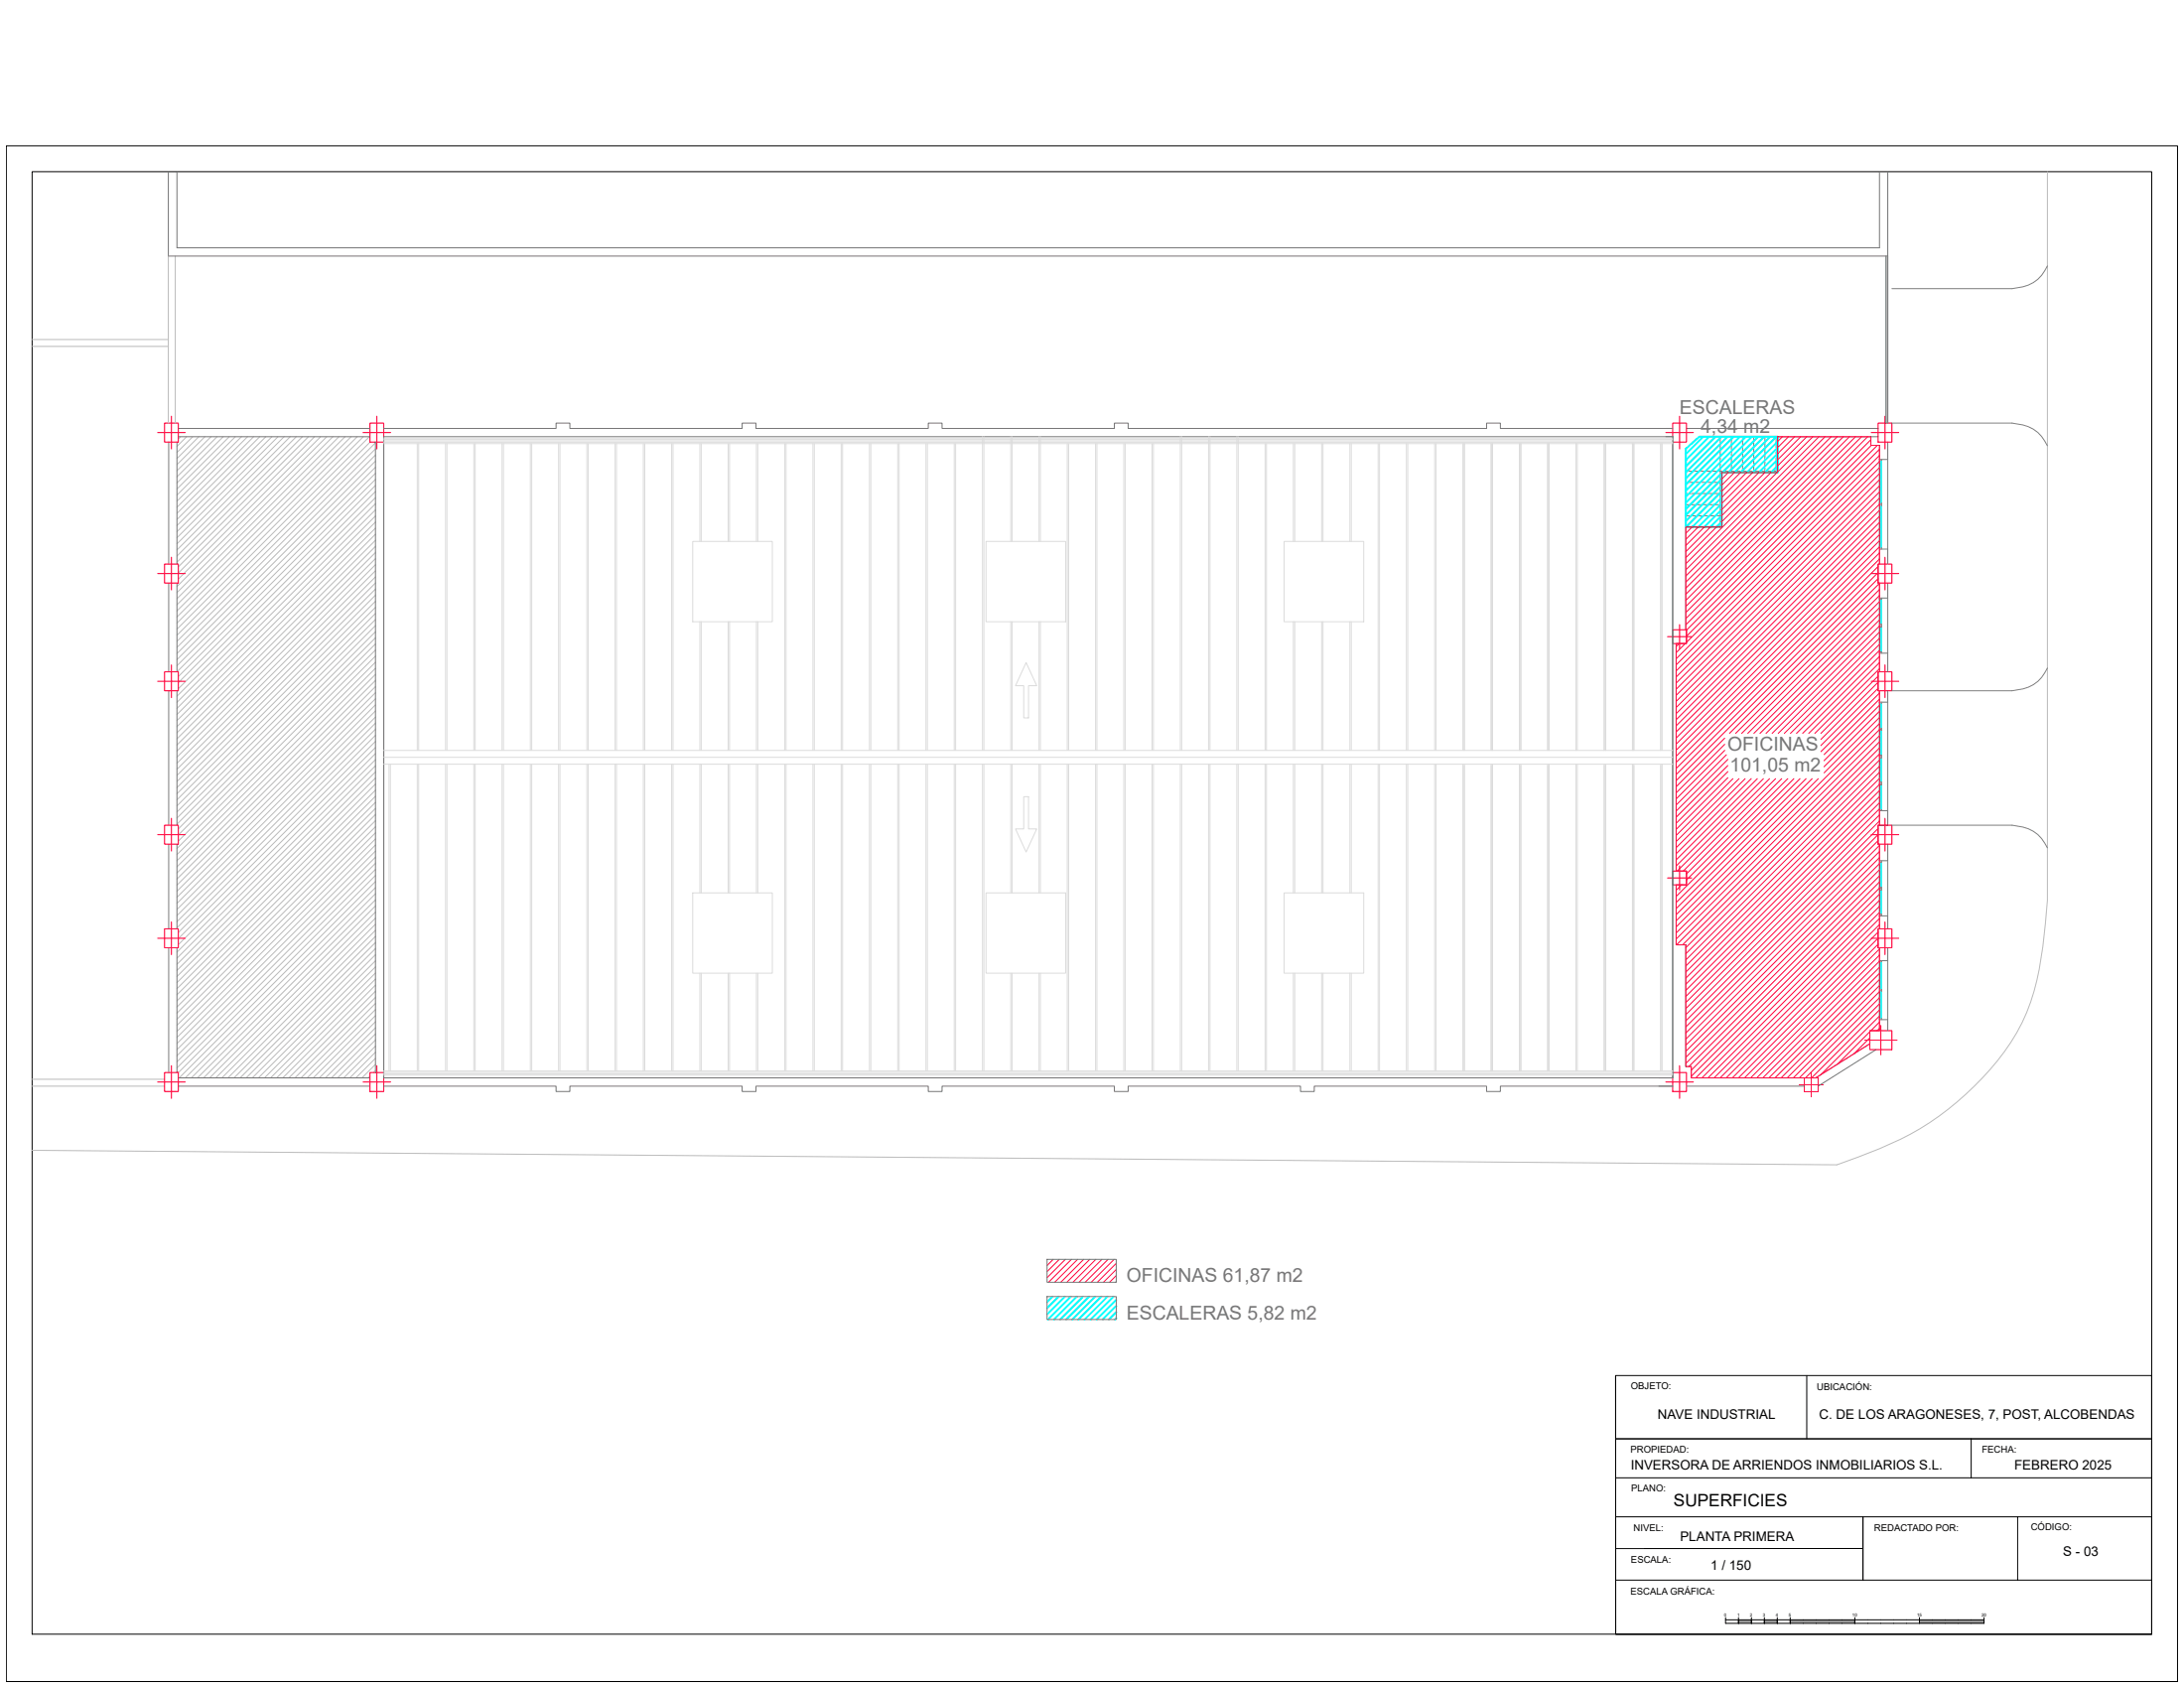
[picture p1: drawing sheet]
<svg xmlns="http://www.w3.org/2000/svg" width="279mm" height="216mm" viewBox="0 0 279 216" stroke-linecap="round" stroke-linejoin="round" font-family="sans-serif">
<!-- layer: Cartelas -->
<path d="M.8 18.7h277.8v196.4h-277.8zM206.7 175.9v33.1h68.6M206.7 175.9h68.6v33.1h-68.6zM206.7 184h68.6M206.7 189h68.6M206.7 194h68.6M238.3 194v8.1M238.3 198.1h-31.6M252.2 184v5M206.7 202.1h68.6M220.8 206.9v.7h1.6" fill="none" stroke="#000" stroke-width=".13"/>
<path d="M222.4 207.2h14.9v.4h-14.9z" fill="#989898"/>
<path d="M220.8 207.2h24.8M222.4 206.9v.7h23.2M224.1 206.9v.7M225.7 206.9v.7M227.4 206.9v.7M229 206.9v.7M237.3 206.9v.7" fill="none" stroke="#000" stroke-width=".13"/>
<path d="M245.6 207.2h8.2v.4h-8.2z" fill="#989898"/>
<path d="M4.1 22h271.2v187h-271.2zM231.1 175.9v8.1M206.7 184h68.6M238.3 194v8.1M258.1 194v8.1M245.6 206.9v.7h8.2v-.7M245.6 207.2h8.2" fill="none" stroke="#000" stroke-width=".13"/>
<!-- layer: Estructura -->
<g fill="none" stroke="#f00" stroke-width=".13">
<path d="M20.2 55.3h3.5M21.1 54.1h1.7v2.4h-1.7zM21.9 53.2v4.2M46.4 55.3h3.6M47.3 54.1h1.8v2.4h-1.8zM48.2 53.2v4.2M213.1 55.3h3.5M214 54.1h1.8v2.4h-1.8zM214.9 53.2v4.2M239.4 55.3h3.5M240.3 54.1h1.7v2.4h-1.7zM241.1 53.2v4.2"/>
<path d="M20.2 73.4h3.5M21.1 72.1h1.7v2.5h-1.7zM21.9 71.3v4.2M214.9 79.9v3.1M239.4 73.4h3.5M240.3 72.1h1.7v2.5h-1.7zM241.1 71.3v4.2M20.2 87.1h3.5M21.1 85.9h1.7v2.5h-1.7zM21.9 85v4.2M213.3 81.4h3.1M214 80.5h1.8v1.8h-1.8z"/>
<path d="M239.4 87.1h3.5M240.3 85.9h1.7v2.5h-1.7zM241.1 85v4.2M20.2 106.8h3.5M21.1 105.5h1.7v2.5h-1.7zM21.1 118.8h1.7v2.4h-1.7zM21.9 104.7v4.2M21.9 117.9v4.2M213.3 112.3h3.1M214 111.4h1.8v1.8h-1.8zM214.9 110.7v3.1M239.4 106.8h3.5"/>
<path d="M240.3 105.5h1.7v2.5h-1.7zM240.3 118.8h1.7v2.4h-1.7zM241.1 104.7v4.2M241.1 117.9v4.2M20.2 138.4h3.5M20.2 120h3.5M21.1 137.2h1.7v2.4h-1.7zM21.9 136.3v4.2M46.4 138.4h3.6M47.3 137.2h1.8v2.4h-1.8zM48.2 136.3v4.2M213.1 138.4h3.5"/>
<path d="M214 137.2h1.8v2.4h-1.8zM214.9 136.3v4.2M230.2 138.7h3.1M230.8 137.9h1.8v1.7h-1.8zM231.7 137.2v3.1M238.5 133h4.2M239.2 131.8h2.8v2.4h-2.8zM239.4 120h3.5M240.6 131.2v3.7"/>
</g>
<!-- layer: Muros -->
<g fill="none" stroke="#767676" stroke-width=".13">
<path d="M21.5 22v10.8h220v-10.8M22.6 22v9.7h217.8v-9.7M21.6 56.5v15.6M22.6 56.5v15.6M22.8 54.8h24.5M22.8 55.9h24.5M48 56.5v80.7M49.1 55.9h164.9v82h-164.9zM49.1 54.8h22v-.7h1.8v.7h22v-.7h1.8v.7h22.1v-.7h1.7v.7h22.1v-.7h1.7v.7h45.9v-.7h1.7v.7h22.1h-.9M49.1 56.5v80.7M213.1 55.9h.9M214 55.9v82h-1.8"/>
<path d="M215.8 54.8h24.5M239.3 55.9v1.1h1.1v1.8h1.1v-2.3M240.3 55.9h-22.9l-1.7 1.5v23.1M21.6 74.6v11.3M22.6 74.6v11.3M240.4 72.1v-1.9h1.1v1.9M240.4 74.6v1.9h1.1v-1.9M21.6 88.4v17.1M22.6 88.4v17.1M214.4 82.3v29.1M240.4 85.9v-2.4h1.1v2.4M240.4 88.4v1.4h1.1v-1.4"/>
<path d="M21.6 108v10.8M22.6 108v10.8M214.4 113.2v7.6h1.3v15.6h.7v1.5h15.9l6.9-4.4M240.4 118.8v-1.7h1.1v1.7M240.4 103.7h1.1v1.8h-1.1zM240.4 108v2.1h1.1v-2.1M21.6 121.2v16M22.6 121.2v16M22.8 137.9h24.5M22.8 138.9h24.5M49.1 138.9h22v.7h1.8v-.7h22v.7h1.8v-.7h22.1v.7h1.7v-.7h22.1v.7h1.7v-.7h22.1v.7h1.7v-.7h22.1v.7h1.7v-.7h22.1h-1.8M215.8 138.9h15"/>
<path d="M240 134.2l-7.4 4.7M240.4 131.8v-1.4h1.1v1.4M240.4 121.2v1.7h1.1v-1.7"/>
</g>
<!-- layer: Aceras -->
<path d="M21.5 32.8v21.3M22.4 32.8v21.3M261.9 22v93.2a60.9 60.9 0 0 1-1.7 11.6 27 27 0 0 1-7.7 12.2 37.2 37.2 0 0 1-14.8 9l-2.7 1-230.9-1.9M4.1 44.3h17.4M4.1 43.4h17.4M4.1 138.9h17M4.1 138h17" fill="none" stroke="#bababa" stroke-width=".13"/>
<!-- layer: Muros -->
<path d="M220.1 55.9v11.5h-4.4M221.5 55.9v4.4M222.9 55.9v4.4M224.4 55.9v4.4M225.8 55.9v4.4M227.2 55.9v4.4h-11.5M215.7 63.1h4.4M215.7 66h4.4M215.7 64.6h4.4M215.7 61.7h4.4" fill="none" stroke="#808080" stroke-width=".13"/>
<!-- layer: Carpinteria  -->
<g fill="none" stroke="#0ff" stroke-width=".13">
<path d="M240.4 58.9v5.4M240.6 58.9v5.4M240.7 58.9v5.4M240.4 64.7v5.4M240.4 76.7v3.1M240.6 64.7v5.4M240.6 76.7v3.1M240.7 64.7v5.4M240.7 76.7v3.1M240.4 80.2v3.2M240.4 90v3.1M240.4 93.5v3.1"/>
<path d="M240.4 96.9v3.1M240.6 80.2v3.2M240.6 90v3.1M240.6 93.5v3.1M240.6 96.9v3.1M240.7 80.2v3.2M240.7 90v3.1M240.7 93.5v3.1M240.7 96.9v3.1M240.4 100.4v3.1M240.4 110.3v3.1M240.4 113.8v3.2"/>
<path d="M240.6 100.4v3.1M240.6 110.3v3.1M240.6 113.8v3.2M240.7 100.4v3.1M240.7 110.3v3.1M240.7 113.8v3.2M240.4 123.1v3.4M240.4 126.8v3.4M240.6 123.1v3.4M240.6 126.8v3.4M240.7 123.1v3.4M240.7 126.8v3.4"/>
</g>
<g fill="none" stroke="#808080" stroke-width=".13">
<path d="M241.3 32.8v21.3M241.5 32.8v21.3M261.9 34a4.4 4.4 0 0 1-3.1 2.7l-1.4 .2h-15.4M240.4 58.8v.1h.3v-.1M241.5 58.8v11.4M242 54.1h15.4a4.8 4.8 0 0 1 4.5 2.9M240.4 64.3h.3v.4h-.3zM240.4 70.2v-.1h.3v.1M240.4 76.5v.2h.3v-.2M240.4 79.8h.3v.4h-.3zM240.4 64.5h.3M241.5 76.5v7"/>
<path d="M240.4 89.8v.2h.3v-.2M240.4 93.1h.3v.4h-.3zM240.4 93.3h.3M240.4 96.6h.3v.3h-.3zM240.4 96.8h.3M240.4 83.5v-.1h.3v.1M240.4 80h.3M241.5 89.8v13.9M261.9 85.5a4.4 4.4 0 0 1-3.1 2.6l-1.4 .3h-15.4M240.4 103.7v-.2h.3v.2M240.4 100h.3v.4h-.3zM240.4 100.2h.3"/>
<path d="M240.4 110.1v.2h.3v-.2M240.4 113.4h.3v.4h-.3zM240.4 117.1v-.1h.3v.1M240.4 113.6h.3M241.5 110.1v7M242 105.5h15.4a4.8 4.8 0 0 1 4.5 2.9M240.4 122.9v.2h.3v-.2M240.4 126.5h.3v.3h-.3zM240.4 130.4v-.2h.3v.2M240.4 126.6h.3M241.5 122.9v7.5"/>
</g>
<!-- layer: Sombreados -->
<g fill="none" stroke="#bababa" stroke-width=".13">
<path d="M23.1 55.9l-.3 .2M23.9 55.9l-1.3 1.2M24.7 55.9l-2.1 2M25.4 55.9l-2.8 2.8M26.2 55.9l-3.6 3.5M27 55.9l-4.4 4.3M27.8 55.9l-5.2 5.1M28.5 55.9l-5.9 5.9M29.3 55.9l-6.7 6.6M30.1 55.9l-7.5 7.4M30.9 55.9l-8.3 8.2M31.7 55.9l-9.1 9"/>
<path d="M32.4 55.9l-9.8 9.8M33.2 55.9l-10.6 10.5M34 55.9l-11.4 11.3M34.8 55.9l-12.2 12.1M35.6 55.9l-13 12.9M36.3 55.9l-13.7 13.7M37.1 55.9l-14.5 14.4M37.9 55.9l-15.3 15.2M38.7 55.9l-16.1 16M39.5 55.9l-16.7 16.6M40.2 55.9l-17.4 17.4M41 55.9l-18.2 18.2"/>
<path d="M41.8 55.9l-19.2 19.1M42.6 55.9l-20 19.9M43.4 55.9l-20.8 20.7M44.1 55.9l-21.5 21.5M44.9 55.9l-22.3 22.2M45.7 55.9l-23.1 23M46.5 55.9l-23.9 23.8M47.3 55.9l-24.7 24.6M47.4 56.5l-24.8 24.8M48 56.6l-25.4 25.4M48 57.4l-25.4 25.4M48 58.2l-25.4 25.4"/>
<path d="M48 59l-25.4 25.4M48 59.8l-25.4 25.4M48 60.5l-25.4 25.4M48 61.3l-25.2 25.2M48 62.1l-25.2 25.2M48 62.9l-25.2 25.2M48 63.7l-25.4 25.3M48 64.4l-25.4 25.4M48 65.2l-25.4 25.4M48 66l-25.4 25.4M48 66.8l-25.4 25.4M48 67.5l-25.4 25.4"/>
<path d="M48 68.3l-25.4 25.4M48 69.1l-25.4 25.4M48 69.9l-25.4 25.4M48 70.7l-25.4 25.4M48 71.4l-25.4 25.4M48 72.2l-25.4 25.4M48 73l-25.4 25.4M48 73.8l-25.4 25.4M48 74.6l-25.4 25.4M48 75.3l-25.4 25.4M48 76.1l-25.4 25.4M48 76.9l-25.4 25.4"/>
<path d="M48 77.7l-25.4 25.4M48 78.5l-25.4 25.4M48 79.2l-25.4 25.4M48 80l-25.4 25.4M48 80.8l-25.2 25.2M48 81.6l-25.2 25.2M48 82.4l-25.2 25.2M48 83.1l-25.4 25.4M48 83.9l-25.4 25.4M48 84.7l-25.4 25.4M48 85.5l-25.4 25.4M48 86.3l-25.4 25.4"/>
<path d="M48 87l-25.4 25.4M48 87.8l-25.4 25.4M48 88.6l-25.4 25.4M48 89.4l-25.4 25.4M48 90.2l-25.4 25.3M48 90.9l-25.4 25.4M48 91.7l-25.4 25.4M48 92.5l-25.4 25.4M48 93.3l-25.4 25.4M48 94l-25.2 25.3M48 94.8l-25.2 25.2M48 95.6l-25.2 25.2"/>
<path d="M48 96.4l-25.4 25.4M48 97.2l-25.4 25.4M48 97.9l-25.4 25.4M48 98.7l-25.4 25.4M48 99.5l-25.4 25.4M48 100.3l-25.4 25.4M48 101.1l-25.4 25.4M48 101.8l-25.4 25.4M48 102.6l-25.4 25.4M48 103.4l-25.4 25.4M48 104.2l-25.4 25.4M48 105l-25.4 25.4"/>
<path d="M48 105.7l-25.4 25.4M48 106.5l-25.4 25.4M48 107.3l-25.4 25.4M48 108.1l-25.4 25.4M48 108.9l-25.4 25.4M48 109.6l-25.4 25.4M48 110.4l-25.4 25.4M48 111.2l-25.4 25.4M48 112l-25.2 25.2M48 112.8l-25.1 25.1M48 113.5l-24.3 24.4M48 114.3l-23.5 23.6"/>
<path d="M48 115.1l-22.7 22.8M48 115.9l-22 22M48 116.7l-21.2 21.2M48 117.4l-20.4 20.5M48 118.2l-19.6 19.7M48 119l-18.8 18.9M48 119.8l-18.1 18.1M47.3 137.6l-.2 .3M48 120.5l-17.3 17.4M48 121.3l-16.5 16.6M48 122.1l-15.7 15.8M48 122.9l-14.9 15"/>
<path d="M48 123.7l-14.2 14.2M48 124.4l-13.4 13.5M48 125.2l-12.6 12.7M48 126l-11.8 11.9M48 126.8l-11 11.1M48 127.6l-10.3 10.3M48 128.3l-9.5 9.6M48 129.1l-8.7 8.8M48 129.9l-7.9 8M48 130.7l-7.1 7.2M48 131.5l-6.4 6.4M48 132.2l-5.6 5.7"/>
<path d="M48 133l-4.8 4.9M48 133.8l-4 4.1M48 134.6l-3.3 3.3M48 135.4l-2.5 2.5M48 136.1l-1.7 1.8M48 136.9l-.2 .3"/>
</g>
<!-- layer: 0 -->
<g fill="none" stroke="#0ff" stroke-width=".25">
<path d="M215.7 57.4l1.7-1.5h10v4.5h-7.1v7h-4.6zM217.9 55.9l-2.2 2.2M218.7 55.9l-3 3M219.5 55.9l-3.8 3.7M220.2 55.9l-4.5 4.5M221 55.9l-5.3 5.3M221.8 55.9l-6.1 6.1M222.6 55.9l-6.9 6.9M223.3 55.9l-7.6 7.6M224.1 55.9l-8.4 8.4M224.9 55.9l-4.6 4.5M225.7 55.9l-4.6 4.5"/>
<path d="M226.5 55.9l-4.6 4.5M227.2 55.9l-4.5 4.5M227.4 55.9v4.5h-7.1v7h-.2M227.4 56.5l-4 3.9M227.4 57.3l-3.2 3.1M227.4 58l-2.4 2.4M227.4 58.8l-1.6 1.6M227.4 59.6l-.8 .8M220.3 60.5l-4.6 4.6M220.3 61.3l-4.6 4.6M220.3 62.1l-4.6 4.6M220.3 62.9l-4.6 4.5"/>
<path d="M220.3 63.6l-3.8 3.8M220.3 64.4l-3 3M220.3 65.2l-2.3 2.2M220.3 66l-1.5 1.4M220.3 66.7l-.7 .7M227.4 60.4h-.1M134.7 165.8l-.7 .7M135.4 165.8l-1.4 1.5M136.2 165.8l-2.2 2.3M137 165.8l-2.9 3M137.8 165.8l-3 3M138.6 165.8l-3 3"/>
<path d="M139.3 165.8l-2.9 3M140.1 165.8l-2.9 3M140.9 165.8l-2.9 3M141.7 165.8l-3 3M142.4 165.8l-2.9 3M142.8 166.3l-2.5 2.5M142.8 167l-1.7 1.8M142.8 167.8l-.9 1M142.8 168.6l-.2 .2"/>
</g>
<!-- layer: Cubierta -->
<g fill="none" stroke="#dcdcdc" stroke-width=".13">
<path d="M49.1 56h164.9M49.1 56.2h164.9M49.1 56.4h164.9M49.1 56.6h164.9M49.1 56.7h164.9M53.4 56.7v39.3M53.6 56.7v39.3M57 56.7v39.3M57.2 56.7v39.3M60.6 56.7v39.3M60.8 56.7v39.3M64.2 56.7v39.3"/>
<path d="M64.4 56.7v39.3M67.8 56.7v39.3M68 56.7v39.3M71.5 56.7v39.3M71.6 56.7v39.3M75.1 56.7v39.3M75.3 56.7v39.3M78.7 56.7v39.3M78.9 56.7v39.3M82.3 56.7v39.3M82.5 56.7v39.3M85.9 56.7v39.3"/>
<path d="M86.1 56.7v39.3M89.5 56.7v12.5M89.7 56.7v12.5M93.2 56.7v12.5M93.3 56.7v12.5M96.8 56.7v12.5M96.9 56.7v12.5M100.4 56.7v39.3M100.6 56.7v39.3M104 56.7v39.3M104.2 56.7v39.3M107.6 56.7v39.3"/>
<path d="M107.8 56.7v39.3M111.2 56.7v39.3M111.4 56.7v39.3M114.8 56.7v39.3M115 56.7v39.3M118.5 56.7v39.3M118.6 56.7v39.3M122.1 56.7v39.3M122.3 56.7v39.3M125.7 55.9v40.1M125.9 55.9v40.1M129.3 55.9v13.3"/>
<path d="M129.5 55.9v13.3M132.9 55.9v13.3M133.1 55.9v13.3M136.5 56.7v39.3M136.7 56.7v39.3M140.2 56.7v39.3M140.3 56.7v39.3M143.8 56.7v39.3M143.9 56.7v39.3M147.4 56.7v39.3M147.6 56.7v39.3M151 55.9v40.1"/>
<path d="M151.2 55.9v40.1M154.6 55.9v40.1M154.8 55.9v40.1M158.2 55.9v40.1M158.4 55.9v40.1M161.8 56.7v39.3M162 56.7v39.3M165.5 56.7v12.5M165.6 56.7v12.5M169.1 56.7v12.5M169.3 56.7v12.5M172.7 56.7v12.5"/>
<path d="M172.9 56.7v12.5M176.3 56.7v39.3M176.5 56.7v39.3M179.9 56.7v39.3M180.1 56.7v39.3M183.5 56.7v39.3M183.7 56.7v39.3M187.2 56.7v39.3M187.3 56.7v39.3M190.8 56.7v39.3M190.9 56.7v39.3M194.4 56.7v39.3"/>
<path d="M194.6 56.7v39.3M198 56.7v39.3M198.2 56.7v39.3M201.6 56.7v39.3M201.8 56.7v39.3M205.2 56.7v39.3M205.4 56.7v39.3M208.8 56.7v39.3M209 56.7v39.3M212.5 56.7v39.3M212.6 56.7v39.3M88.6 69.2h10.2v10.3h-10.2z"/>
<path d="M89.5 79.5v16.5M89.7 79.5v16.5M93.2 79.5v16.5M93.3 79.5v16.5M96.8 79.5v16.5M96.9 79.5v16.5M126.1 69.2h10.2v10.3h-10.2zM129.3 79.5v16.5M129.5 79.5v16.5M132.9 79.5v16.5M133.1 79.5v16.5M164.3 69.2h10.2v10.3h-10.2z"/>
<path d="M165.5 79.5v16.5M165.6 79.5v16.5M169.1 79.5v16.5M169.3 79.5v16.5M172.7 79.5v16.5M172.9 79.5v16.5M49.1 96.9h164.9M49.1 96h164.9M49.1 97.7h164.9M49.8 97.7v39.3M49.9 97.7v39.3M53.4 97.7v39.3"/>
<path d="M53.6 97.7v39.3M57 97.7v39.3M57.2 97.7v39.3M60.6 97.7v39.3M60.8 97.7v39.3M64.2 97.7v39.3M64.4 97.7v39.3M67.8 97.7v39.3M68 97.7v39.3M71.5 97.7v39.3M71.6 97.7v39.3M75.1 97.7v39.3"/>
<path d="M75.3 97.7v39.3M78.7 97.7v39.3M78.9 97.7v39.3M82.3 97.7v39.3M82.5 97.7v39.3M85.9 97.7v39.3M86.1 97.7v39.3M89.5 97.7v16.5M89.7 97.7v16.5M93.2 97.7v16.5M93.3 97.7v16.5M96.8 97.7v16.5"/>
<path d="M96.9 97.7v16.5M100.4 97.7v39.3M100.6 97.7v39.3M104 97.7v39.3M104.2 97.7v39.3M107.6 97.7v39.3M107.8 97.7v39.3M111.2 97.7v39.3M111.4 97.7v39.3M114.8 97.7v39.3M115 97.7v39.3M118.5 97.7v39.3"/>
<path d="M118.6 97.7v39.3M122.1 97.7v39.3M122.3 97.7v39.3M125.7 97.7v39.3M125.9 97.7v39.3M129.3 97.7v16.5M129.5 97.7v16.5M131.3 84.7l1.3 3h-1v4.1h-.6v-4.1h-1.1zM132.9 97.7v16.5M133.1 97.7v16.5M136.5 97.7v39.3M136.7 97.7v39.3"/>
<path d="M140.2 97.7v39.3M140.3 97.7v39.3M143.8 97.7v39.3M143.9 97.7v39.3M147.4 97.7v39.3M147.6 97.7v39.3M151 97.7v39.3M151.2 97.7v39.3M154.6 97.7v39.3M154.8 97.7v39.3M158.2 97.7v39.3M158.4 97.7v39.3"/>
<path d="M161.8 97.7v39.3M162 97.7v39.3M165.5 97.7v16.5M165.6 97.7v16.5M169.1 97.7v16.5M169.3 97.7v16.5M172.7 97.7v16.5M172.9 97.7v16.5M176.3 97.7v39.3M176.5 97.7v39.3M179.9 97.7v39.3M180.1 97.7v39.3"/>
<path d="M183.5 97.7v39.3M183.7 97.7v39.3M187.2 97.7v39.3M187.3 97.7v39.3M190.8 97.7v39.3M190.9 97.7v39.3M194.4 97.7v39.3M194.6 97.7v39.3M198 97.7v39.3M198.2 97.7v39.3M201.6 97.7v39.3M201.8 97.7v39.3"/>
<path d="M205.2 97.7v39.3M205.4 97.7v39.3M208.8 97.7v39.3M209 97.7v39.3M212.5 97.7v39.3M212.6 97.7v39.3M88.6 114.2h10.2v10.3h-10.2zM126.1 114.2h10.2v10.3h-10.2zM131 101.9h.6v4.1h1l-1.3 3-1.4-3h1.1zM164.3 114.2h10.2v10.3h-10.2zM49.1 137.5h164.9M49.1 137.3h164.9"/>
<path d="M49.1 137.2h164.9M49.1 137h164.9M89.5 124.5v12.5M89.7 124.5v12.5M93.2 124.5v12.5M93.3 124.5v12.5M96.8 124.5v12.5M96.9 124.5v12.5M129.3 124.5v12.5M129.5 124.5v12.5M132.9 124.5v12.5M133.1 124.5v12.5"/>
<path d="M165.5 124.5v12.5M165.6 124.5v12.5M169.1 124.5v12.5M169.3 124.5v12.5M172.7 124.5v12.5M172.9 124.5v12.5"/>
</g>
<!-- layer: Sombreados -->
<g fill="none" stroke="#ff003f" stroke-width=".13">
<path d="M228 55.9l-.6 .6M228.8 55.9l-1.4 1.4M229.6 55.9l-2.2 2.1M230.4 55.9l-3 2.9M231.1 55.9l-3.7 3.7M231.9 55.9l-4.5 4.5M232.7 55.9l-17 17M233.5 55.9l-17.8 17.8M234.3 55.9l-18.6 18.6M235 55.9l-19.3 19.3M235.8 55.9l-20.1 20.1M236.6 55.9l-20.9 20.9"/>
<path d="M237.4 55.9l-21.7 21.7M238.2 55.9l-22.5 22.4M238.9 55.9l-23.2 23.2M239.3 56.2l-23.6 23.7M239.4 57l-23.6 23.6M240.2 57l-24.4 24.4M240.4 57.5l-24.6 24.7M240.4 58.2l-26 26.1M240.4 59l-26 26M240.4 59.8l-26 26M215.7 67.4h.1M216.5 67.4l-.8 .8"/>
<path d="M217.3 67.4l-1.6 1.6M218 67.4l-2.3 2.4M218.8 67.4l-3.1 3.2M219.6 67.4l-3.9 3.9M220.3 60.4h7.1v-4.5h11.9v1.1h1.1v15.1h-.1v2.5h.1v11.3h-.1v2.5h.1v17.1h-.1v2.5h.1v10.8h-.1v2.4h.1v10.6h-1.2v1.7l-6.9 4.4h-15.9v-1.5h-.7v-15.6h-1.3v-7.6h1.4v-1.8h-1.4v-29.1h1.4v-1.8h-.1v-13.1h4.6zM220.3 60.4v.1M221.1 60.4l-.8 .9M221.9 60.4l-1.6 1.7M222.7 60.4l-2.4 2.5M223.4 60.4l-3.1 3.2M224.2 60.4l-3.9 4M225 60.4l-4.7 4.8"/>
<path d="M225.8 60.4l-5.5 5.6M226.6 60.4l-6.3 6.3M227.3 60.4l-11.6 11.7M240.3 72.5l-25.9 25.8M240.3 73.2l-25.9 25.9M240.3 74l-25.9 25.8M240.4 60.6l-26 26M240.4 61.4l-26 26M240.4 62.1l-26 26.1M240.4 62.9l-26 26M240.4 63.7l-26 26M240.4 64.5l-26 26"/>
<path d="M240.4 65.3l-26 26M240.4 66l-26 26.1M240.4 66.8l-26 26M240.4 67.6l-26 26M240.4 68.4l-26 26M240.4 69.2l-26 26M240.4 69.9l-26 26.1M240.4 70.7l-26 26M240.4 71.5l-26 26M240.4 74.6l-19.1 19.2M240.4 75.4l-18.4 18.4M240.4 76.2l-17.6 17.6"/>
<path d="M240.4 77l-16.8 16.8M240.4 77.7l-16 16.1M240.4 78.5l-15.2 15.3M240.4 79.3l-14.5 14.5M214.8 82.3l-.4 .4M215.6 82.3l-1.2 1.2M220.6 94.4l-6.2 6.2M220.6 95.2l-6.2 6.2M220.6 96l-6.2 6.2M220.9 96.5l-6.5 6.5M221 97.1l-6.6 6.6M221 97.9l-6.6 6.6"/>
<path d="M221 98.7l-6.6 6.6M221 99.5l-6.6 6.6M221.7 99.6l-7.3 7.3M222.5 99.6l-8.1 8M223.3 99.6l-8.9 8.8M224 99.6l-9.6 9.6M224.8 99.6l-10.4 10.4M225.6 99.6l-11.2 11.2M226.4 99.6l-11.8 11.8M227.2 99.6l-11.9 11.8M227.9 99.6l-12.1 12.2M228.7 99.6l-12.9 13"/>
<path d="M229.5 99.6l-15.1 15.1M230.3 99.6l-15.9 15.8M231.1 99.6l-16.7 16.6M231.8 99.6l-17.4 17.4M232.6 99.6l-18.2 18.2M240.3 86.5l-7.4 7.3M240.3 87.3l-7.4 7.3M240.3 88l-7.4 7.4M240.4 80.1l-13.7 13.7M240.4 80.9l-12.9 12.9M240.4 81.6l-12.1 12.2M240.4 82.4l-11.3 11.4"/>
<path d="M240.4 83.2l-10.6 10.6M240.4 84l-9.8 9.8M240.4 84.7l-9 9.1M240.4 85.5l-8.2 8.3M240.4 88.6l-7.5 7.5M240.4 89.4l-7 7.1M240.4 90.2l-7 7.1M240.4 91l-7 7.1M240.4 91.8l-7 7.1M240.4 92.5l-26 26.1M240.4 93.3l-26 26M240.4 94.1l-26 26"/>
<path d="M240.4 94.9l-25.9 25.9M240.4 95.7l-25.1 25.1M240.4 96.4l-24.7 24.8M240.4 97.2l-24.7 24.8M240.4 98l-24.7 24.8M240.4 98.8l-24.7 24.8M240.4 99.6l-24.7 24.7M215.1 113.2l-.7 .7M240.3 106l-24.6 24.6M240.3 106.7l-24.6 24.6M240.3 107.5l-24.6 24.6M240.3 119.2l-18.7 18.7"/>
<path d="M240.3 120l-17.9 17.9M240.4 100.3l-24.7 24.8M240.4 101.1l-24.7 24.8M240.4 101.9l-24.7 24.8M240.4 102.7l-24.7 24.8M240.4 103.5l-24.7 24.7M240.4 104.2l-24.7 24.8M240.4 105l-24.7 24.8M240.4 108.1l-24.7 24.8M240.4 108.9l-24.7 24.8M240.4 109.7l-24.7 24.8M240.4 110.5l-24.7 24.7"/>
<path d="M240.4 111.2l-24.7 24.8M240.4 112l-24.3 24.4M240.4 112.8l-24 24.1M240.4 113.6l-24 24.1M240.4 114.4l-23.5 23.5M240.4 115.1l-22.7 22.8M240.4 115.9l-21.9 22M240.4 116.7l-21.1 21.2M240.4 117.5l-20.3 20.4M240.4 118.3l-19.6 19.6M239.2 132l-4.1 4.1M239.2 132.7l-2 2.1"/>
<path d="M240.3 120.8l-17.1 17.1M240.4 121.4l-16.4 16.5M240.4 122.2l-15.7 15.7M240.4 122.9l-14.9 15M240.4 123.7l-14.1 14.2M240.4 124.5l-13.3 13.4M240.4 125.3l-12.5 12.6M240.4 126.1l-11.8 11.8M240.4 126.8l-11 11.1M240.4 127.6l-10.2 10.3M240.4 128.4l-9.4 9.5M240.4 129.2l-8.6 8.7"/>
<path d="M240.4 130l-7.5 7.4M240.4 130.7l-1 1.1M240.4 131.5l-.3 .3M134 161.1h.1M134.7 161.1l-.7 .8M135.5 161.1l-1.5 1.5M136.3 161.1l-2.3 2.3M137.1 161.1l-3 2.9M137.9 161.1l-3 2.9M138.6 161.1l-2.9 2.9M139.4 161.1l-2.9 2.9M140.2 161.1l-2.9 2.9"/>
<path d="M141 161.1l-3 2.9M141.8 161.1l-3 2.9M142.5 161.1l-2.9 2.9M142.8 161.6l-2.4 2.4M142.8 162.4l-1.6 1.6M142.8 163.1l-.9 .9M142.8 163.9l-.1 .1"/>
</g>
<!-- layer: Textos -->
<path d="M134 161.1h8.8v2.9h-8.8zM134 165.8h8.8v3h-8.8z" fill="none" stroke="#767676" stroke-width=".13"/>
<g font-size="2.5" fill="#767676">
<text x="214.9" y="52.9">ESCALERAS</text>
<text x="217.6" y="55.4">4,34 m2</text>
<text x="221" y="96.1">OFICINAS</text>
<text x="221.3" y="98.7">101,05 m2</text>
<text x="144.1" y="164">OFICINAS 61,87 m2</text>
<text x="144.1" y="168.8">ESCALERAS 5,82 m2</text>
</g>
<text font-size="2.2" x="214.1" y="192.7">SUPERFICIES</text>
<g font-size="1.7">
<text x="212.1" y="181.5">NAVE INDUSTRIAL</text>
<text x="232.7" y="181.5">C. DE LOS ARAGONESES, 7, POST, ALCOBENDAS</text>
<text x="208.6" y="187.9">INVERSORA DE ARRIENDOS INMOBILIARIOS S.L.</text>
<text x="257.7" y="187.9">FEBRERO 2025</text>
<text x="214.9" y="197.1">PLANTA PRIMERA</text>
<text x="218.9" y="200.8">1 / 150</text>
<text x="263.9" y="199">S - 03</text>
</g>
<g font-size="1.2">
<text x="208.6" y="177.7">OBJETO:</text>
<text x="232.4" y="177.8">UBICACIÓN:</text>
<text x="208.6" y="185.8">PROPIEDAD:</text>
<text x="253.5" y="185.8">FECHA:</text>
<text x="208.7" y="190.8">PLANO:</text>
<text x="209" y="195.8">NIVEL:</text>
<text x="239.8" y="195.8">REDACTADO POR:</text>
<text x="259.8" y="195.7">CÓDIGO:</text>
<text x="208.7" y="199.9">ESCALA:</text>
<text x="208.6" y="204">ESCALA GRÁFICA:</text>
</g>
<g font-size=".6">
<text x="220.6" y="206.7">0</text>
<text x="222.3" y="206.7">1</text>
<text x="223.9" y="206.7">2</text>
<text x="225.5" y="206.7">3</text>
<text x="227.2" y="206.7">4</text>
<text x="228.8" y="206.7">5</text>
<text x="237" y="206.7">10</text>
<text x="245.2" y="206.7">15</text>
<text x="253.5" y="206.7">20</text>
</g>
</svg>
